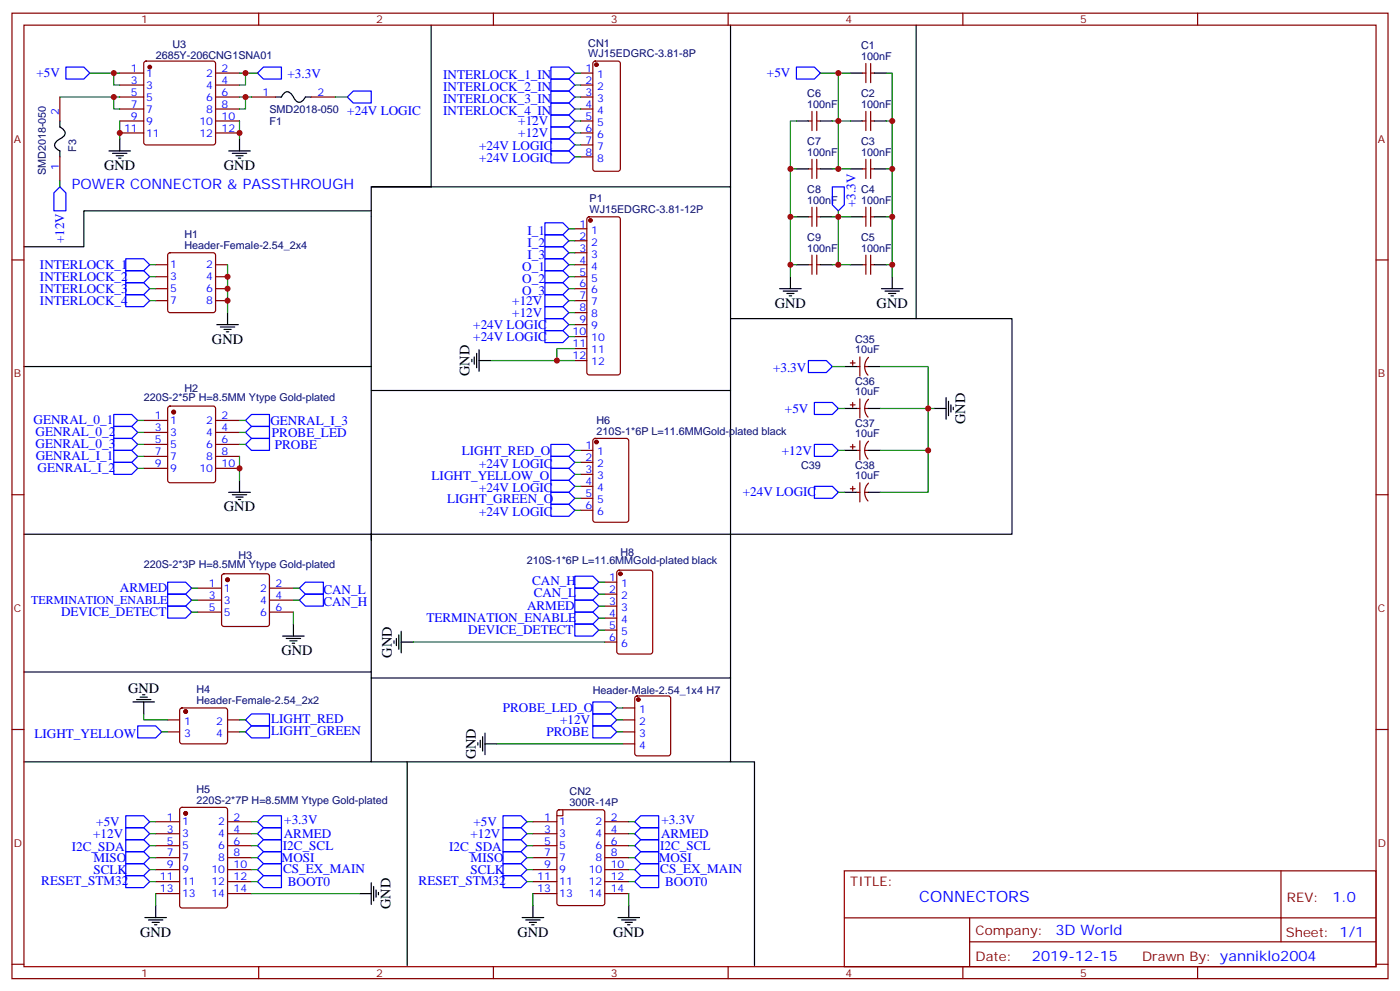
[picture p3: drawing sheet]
<svg xmlns="http://www.w3.org/2000/svg" width="412mm" height="292mm" viewBox="0 0 412 292" stroke-linecap="round" stroke-linejoin="round" font-family="sans-serif">
<g fill="none" stroke="#000" stroke-width=".35">
<path d="M127 7.4v47.6h-17.6v53h-102.3M215.2 7.4v47.6h-105.8M269.9 7.4v86.4h-54.7M17.6 35.6v1.8l.4 .2a1.56 1.56 0 0 1 .6 2.7l-1.4 .9a1.56 1.56 0 0 0-.5 2.7l.9 .6v1.7M81.1 28.6h1.8l.6-1a1.56 1.56 0 0 1 2.7 .6l.2 .3a2.13 2.13 0 0 0 2.2 1.5l1.4-1.4h1.7M234.6 35.6h3.5M241.7 35.6h3.5M250.5 21.5h3.5M250.5 35.6h3.5M257.5 21.5h3.6M257.5 35.6h3.6M32.1 44.5h6.4"/>
<path d="M33.2 45.2h4.2M34.2 45.9h2.1M34.9 46.6h.7M35.3 40.9v3.6M67.4 44.5h6.3M68.4 45.2h4.3M69.5 45.9h2.1M70.2 46.6h.7M70.6 40.9v3.6M215.2 55v60h-105.8M234.6 49.7h3.5M241.7 49.7h3.5"/>
<path d="M250.5 49.7h3.5M257.5 49.7h3.6M109.4 62.1h-84.7v10.6h-17.6M234.6 63.9h3.5M234.6 78h3.5M241.7 63.9h3.5M241.7 78h3.5M250.5 63.9h3.5M250.5 78h3.5M257.5 63.9h3.6M257.5 78h3.6M63.9 95.6h6.3"/>
<path d="M64.9 96.3h4.2M66 97h2.1M66.7 97.7h.7M67 92.1v3.5M229.7 85h6.3M230.7 85.7h4.2M231.8 86.4h2.1M232.5 87.1h.7M232.8 81.5v3.5M259.6 85h6.4M260.7 85.7h4.2M261.8 86.4h2.1"/>
<path d="M262.5 87.1h.7M262.8 81.5v3.5M269.9 93.8h28.2v63.5h-82.9v42.4h-105.8M109.4 108v49.3h-102.3M139 105.8v.7M139.7 105.1v2.1M140.4 104.1v4.2M141.1 106.2h3.5M141.1 103v6.4M215.2 115v42.3h-105.8v1.8M248.7 108h3.5M255.8 108h3.5"/>
<path d="M278.7 117.1v6.4M279.4 118.2v4.2M280.1 119.2v2.2M280.8 119.9v.8M248.7 120.3h3.5M248.7 132.6h3.5M255.8 120.3h3.5M255.8 132.6h3.5M275.2 120.3h3.5M67.4 145h6.3M68.4 145.7h4.3M69.5 146.4h2.1"/>
<path d="M70.2 147.1h.7M70.6 141.5v3.5M109.4 157.3v40.6h-102.3M248.7 145h3.5M255.8 145h3.5M83.3 187.3h6.3M84.3 188h4.2M85.4 188.7h2.1M86.1 189.4h.7M86.4 183.8v3.5M109.4 197.9v26.5h-102.3M116.1 188.7v.7"/>
<path d="M116.8 188v2.1M117.5 187v4.2M118.2 189.1h3.5M118.2 185.9v6.4M215.2 199.7v24.7h-105.8M39.2 206.7h6.3M40.2 206h4.2M41.3 205.3h2.1M42 204.6h.7M42.3 206.7v3.6M140.8 218.7v.7M141.5 218v2.1"/>
<path d="M142.2 217v4.2M142.9 219.1h3.5M142.9 215.9v6.3M119.9 224.4v59.9M215.2 224.4h7v59.9M109.4 260v6.3M42.7 270.2h6.3M43.7 270.9h4.3M44.8 271.6h2.1M45.5 272.3h.7M45.9 266.7v3.5M105.8 263.2h3.6"/>
<path d="M110.1 261.1v4.2M110.8 262.1v2.1M111.5 262.8v.7M153.8 270.2h6.4M154.9 270.9h4.2M155.9 271.6h2.1M156.6 272.3h.7M157 266.7v3.5M182 270.2h6.4M183.1 270.9h4.2M184.1 271.6h2.2M184.9 272.3h.7"/>
<path d="M185.2 266.7v3.5"/>
</g>
<g fill="none" stroke="#870000" stroke-width=".35">
<path d="M3.5 3.9h405.4v284.3h-405.4zM7.1 7.4h398.2v277.3h-398.2zM42.6 18.2l.4-.2h19.8l.5 .2 .2 .5v23.3l-.2 .5-.5 .2h-19.8l-.5-.2-.2-.5v-23.3zM76.2 3.9v3.5M145.3 3.9v3.5M174.9 18.2l.4-.2h6.7l.7 .4v31.3l-.2 .5-.5 .2h-6.7l-.5-.2-.2-.5v-31zM214.5 3.9v3.5M255.1 18.7v5.6M256.5 18.7v5.6M283.6 3.9v3.5M352.8 3.9v3.5M17.6 28.6v7"/>
<path d="M35.3 21.5h7M35.3 25h7M35.3 28.6h7M35.3 32.1h7M35.3 35.6h7M35.3 39.2h7M63.5 21.5h7.1M63.5 25h7.1M63.5 28.6h7.1M63.5 32.1h7.1M63.5 35.6h7.1M63.5 39.2h7.1"/>
<path d="M74.1 28.6h7M91.7 28.6h7.1M171.1 21.5h3.5M171.1 25h3.5M171.1 28.6h3.5M171.1 32.1h3.5M171.1 35.6h3.5M171.1 39.2h3.5M238.1 35.6h1.1M239.2 32.8v5.7M240.6 35.6h1.1M240.6 32.8v5.7"/>
<path d="M254 21.5h1.1M254 35.6h1.1M255.1 32.8v5.7M256.5 21.5h1M256.5 35.6h1M256.5 32.8v5.7M17.6 46.2v7.1M171.1 42.7h3.5M171.1 46.2h3.5M238.1 49.7h1.1M239.2 46.9v5.7M240.6 49.7h1.1"/>
<path d="M240.6 46.9v5.7M254 49.7h1.1M255.1 46.9v5.7M256.5 46.9v5.7M256.5 49.7h1M3.5 76.6h3.6M45.9 78h3.5M49.6 74.6l.5-.2h12.7l.5 .2 .2 .5v16.3l-.2 .5-.5 .2h-12.7l-.5-.3-.2-.4v-16.3zM63.5 78h3.5M169.3 78h3.6M169.3 67.4h3.6M169.3 70.9h3.6"/>
<path d="M169.3 74.4h3.6M173.1 64.1l.5-.2h8.4l.5 .2 .2 .5v45.1l-.2 .5-.5 .2h-8.4l-.5-.2-.2-.5v-45.1zM238.1 78h1.1M238.1 63.9h1.1M239.2 61v5.7M239.2 75.1v5.7M240.6 78h1.1M240.6 63.9h1.1M240.6 61v5.7M240.6 75.1v5.7M254 78h1.1M254 63.9h1.1"/>
<path d="M255.1 61v5.7M255.1 75.1v5.7M256.5 78h1M256.5 61v5.7M256.5 75.1v5.7M256.5 63.9h1M405.3 76.6h3.6M45.9 81.5h3.5M45.9 85h3.5M45.9 88.5h3.5M63.5 81.5h3.5M63.5 85h3.5"/>
<path d="M63.5 88.5h3.5M169.3 81.5h3.6M169.3 85h3.6M169.3 88.5h3.6M169.3 92.1h3.6M169.3 95.6h3.6M169.3 99.1h3.6M49.6 119.8l.5-.2h12.7l.6 .4 .1 21.5-.5 .6-12.9 .1-.7-.5v-21.4zM169.3 102.7h3.6M169.3 106.2h3.6M250.5 106.9h1.4M250.5 119.2h1.4"/>
<path d="M251.2 106.2v1.4M251.2 118.5v1.4M252.2 108h1.1M253.3 105.1v5.7M253.3 117.5v5.6M254.7 108h1.1M255.8 105.2a3.8 3.8 0 0 0-.1 5.3M255.8 117.6a3.8 3.8 0 0 0-.1 5.2M42.3 123.8h7.1M42.3 127.4h7.1M42.3 130.9h7.1M42.3 134.4h7.1"/>
<path d="M42.3 137.9h7.1M63.5 123.8h7.1M63.5 127.4h7.1M63.5 130.9h7.1M63.5 134.4h7.1M63.5 137.9h7.1M171.1 132.6h3.5M171.1 136.2h3.5M171.1 139.7h3.5M174.9 129.3l.4-.2h9.2l.7 .4v23.6l-.5 .7h-9.4l-.6-.5-.1-23.5zM250.5 131.6h1.4M251.2 130.9v1.4"/>
<path d="M252.2 120.3h1.1M252.2 132.6h1.1M253.3 129.8v5.7M254.7 120.3h1.1M254.7 132.6h1.1M255.8 129.9a3.8 3.8 0 0 0-.1 5.3M3.5 145.7h3.6M171.1 143.2h3.5M171.1 146.8h3.5M171.1 150.3h3.5M250.5 143.9h1.4M251.2 143.2v1.4"/>
<path d="M252.2 145h1.1M253.3 142.2v5.6M254.7 145h1.1M255.8 142.3a3.8 3.8 0 0 0-.1 5.2M405.3 145.7h3.6M58.2 173.2h7.1M58.2 176.7h7.1M65.5 169.2l.5-.2h12.7l.5 .2 .2 .5v14.1l-.3 .5-.4 .2h-12.7l-.5-.2-.2-.5v-14.1zM79.4 173.2h7M79.4 176.7h7M178.2 171.4h3.5M178.2 175h3.5"/>
<path d="M178.2 178.5h3.5M181.9 168.1l.5-.2h9.2l.6 .5 .1 23.5-.5 .7h-9.4l-.7-.4v-23.6zM58.2 180.3h7.1M79.4 180.3h7M178.2 182h3.5M178.2 185.6h3.5M178.2 189.1h3.5M3.5 214.8h3.6M49.4 212h3.5M49.4 215.5h3.5M53.2 208.7l.4-.2h12.7l.5 .2 .2 .5v9.4l-.7 .5-13-.1-.4-.6v-9.2zM67 212h3.6"/>
<path d="M67 215.5h3.6M183.4 212h3.6M183.4 215.5h3.6M183.4 208.5h3.6M183.4 219.1h3.6M187.2 205.2l.5-.2h9.1l.7 .4 .1 16.5-.5 .6-9.4 .1-.7-.5v-16.4zM405.3 214.8h3.6M53.2 238l.4-.2h12.7l.7 .4v28.5l-.4 .7h-13l-.6-.5-.1-28.4zM164.3 238.7l.4-.2h12.7l.7 .4 .1 27.1-.5 .6-13 .1-.6-.5-.1-27zM165.8 238.5v1.7h-1.8M45.9 242h7M45.9 245.5h7"/>
<path d="M45.9 249.1h7M45.9 252.6h7M45.9 256.1h7M45.9 259.6h7M67 242h7.1M67 245.5h7.1M67 249.1h7.1M67 252.6h7.1M67 256.1h7.1M67 259.6h7.1M157 242h7M157 245.5h7"/>
<path d="M157 249.1h7M157 252.6h7M157 256.1h7M157 259.6h7M178.2 242h7M178.2 245.5h7M178.2 249.1h7M178.2 252.6h7M178.2 256.1h7M178.2 259.6h7M248.7 256.5h156.6v28.2h-156.6zM377.3 256.5v20.9"/>
<path d="M45.9 263.2h7M67 263.2h7.1M157 263.2h7M178.2 263.2h7M248.7 270.3h156.5M285.6 277.4h119.6M285.6 270.3v14.1M3.5 284h3.6M76.2 284.7v3.5M145.3 284.7v3.5M214.5 284.7v3.5M283.6 284.7v3.5"/>
<path d="M352.8 284.7v3.5M405.3 284h3.6"/>
</g>
<g fill="#870000" stroke="#870000" stroke-width=".35">
<circle cx="44.1" cy="19.8" r=".53"/>
<circle cx="51.2" cy="121.4" r=".53"/>
<circle cx="54.7" cy="209.5" r=".53"/>
<circle cx="175.7" cy="19.1" r=".53"/>
<circle cx="173.9" cy="64.9" r=".53"/>
<circle cx="67" cy="170.7" r=".53"/>
<circle cx="54.7" cy="239.5" r=".53"/>
<circle cx="175.7" cy="130.2" r=".53"/>
<circle cx="182.7" cy="169" r=".53"/>
<circle cx="188" cy="206" r=".53"/>
</g>
<g fill="none" stroke="#00f" stroke-width=".35">
<path d="M19.4 19.8h5.3l1.8 1.7-1.8 1.8h-5.3zM162.3 19.8h5.3l1.7 1.7-1.7 1.8h-5.3zM234.6 19.8h5.3l1.8 1.7-1.8 1.8h-5.3zM75.8 21.5l1.8-1.7h5.3v3.5h-5.3zM104.1 26.8h5.3v3.5h-5.3l-1.8-1.7zM162.3 23.3h5.3l1.7 1.7-1.7 1.8h-5.3zM162.3 26.8h5.3l1.7 1.8-1.7 1.7h-5.3zM162.3 30.3h5.3l1.7 1.8-1.7 1.8h-5.3zM162.3 37.4h5.3l1.7 1.8-1.7 1.7h-5.3zM162.3 33.9h5.3l1.7 1.7-1.7 1.8h-5.3zM17.6 55l1.8 1.8v5.3h-3.5v-5.3zM162.3 40.9h5.3l1.7 1.8-1.7 1.8h-5.3z"/>
<path d="M162.3 44.5h5.3l1.7 1.7-1.7 1.8h-5.3zM245.2 55h3.5v5.3l-1.8 1.8-1.7-1.8zM37 76.2h5.3l1.8 1.8-1.8 1.7h-5.3zM37 79.7h5.3l1.8 1.8-1.8 1.8h-5.3zM160.5 65.6h5.3l1.8 1.8-1.8 1.7h-5.3zM160.5 69.1h5.3l1.8 1.8-1.8 1.8h-5.3zM160.5 72.7h5.3l1.8 1.7-1.8 1.8h-5.3zM160.5 76.2h5.3l1.8 1.8-1.8 1.7h-5.3zM160.5 79.7h5.3l1.8 1.8-1.8 1.8h-5.3zM37 83.3h5.3l1.8 1.7-1.8 1.8h-5.3zM37 86.8h5.3l1.8 1.7-1.8 1.8h-5.3zM160.5 83.3h5.3l1.8 1.7-1.8 1.8h-5.3z"/>
<path d="M160.5 86.8h5.3l1.8 1.7-1.8 1.8h-5.3zM160.5 97.4h5.3l1.8 1.7-1.8 1.8h-5.3zM160.5 93.8h5.3l1.8 1.8-1.8 1.8h-5.3zM160.5 90.3h5.3l1.8 1.8-1.8 1.7h-5.3zM238.1 106.2h5.3l1.8 1.8-1.8 1.7h-5.3zM239.9 118.5h5.3l1.7 1.8-1.7 1.8h-5.3zM33.5 122.1h5.3l1.8 1.7-1.8 1.8h-5.3zM33.5 129.1h5.3l1.8 1.8-1.8 1.7h-5.3zM33.5 125.6h5.3l1.8 1.8-1.8 1.7h-5.3zM33.5 132.6h5.3l1.8 1.8-1.8 1.8h-5.3zM33.5 136.2h5.3l1.8 1.7-1.8 1.8h-5.3zM72.3 123.8l1.8-1.7h5.3v3.5h-5.3z"/>
<path d="M72.3 127.4l1.8-1.8h5.3v3.5h-5.3zM72.3 130.9l1.8-1.8h5.3v3.5h-5.3zM162.3 130.9h5.3l1.7 1.7-1.7 1.8h-5.3zM162.3 137.9h5.3l1.7 1.8-1.7 1.8h-5.3zM162.3 134.4h5.3l1.7 1.8-1.7 1.7h-5.3zM239.9 130.9h5.3l1.7 1.7-1.7 1.8h-5.3zM162.3 145h5.3l1.7 1.8-1.7 1.7h-5.3zM162.3 141.5h5.3l1.7 1.7-1.7 1.8h-5.3zM162.3 148.5h5.3l1.7 1.8-1.7 1.7h-5.3zM239.9 143.2h5.3l1.7 1.8-1.7 1.8h-5.3zM49.4 171.4h5.3l1.7 1.8-1.7 1.8h-5.3zM49.4 175h5.3l1.7 1.7-1.7 1.8h-5.3z"/>
<path d="M49.4 178.5h5.3l1.7 1.8-1.7 1.7h-5.3zM88.2 176.7l1.8-1.7h5.2v3.5h-5.2zM90 171.4h5.2v3.6h-5.2l-1.8-1.8zM169.3 173.2h5.3l1.8 1.8-1.8 1.7h-5.3zM169.3 169.7h5.3l1.8 1.7-1.8 1.8h-5.3zM169.3 176.7h5.3l1.8 1.8-1.8 1.8h-5.3zM169.3 180.3h5.3l1.8 1.7-1.8 1.8h-5.3zM169.3 183.8h5.3l1.8 1.8-1.8 1.7h-5.3zM40.6 213.8h5.3l1.7 1.7-1.7 1.8h-5.3zM72.3 215.5l1.8-1.7h5.3v3.5h-5.3zM72.3 212l1.8-1.7h5.3v3.5h-5.3zM174.6 206.7h5.3l1.8 1.8-1.8 1.8h-5.3z"/>
<path d="M174.6 210.3h5.3l1.8 1.7-1.8 1.8h-5.3zM174.6 213.8h5.3l1.8 1.7-1.8 1.8h-5.3zM37 240.2h5.3l1.8 1.8-1.8 1.8h-5.3zM37 243.8h5.3l1.8 1.7-1.8 1.8h-5.3zM37 247.3h5.3l1.8 1.8-1.8 1.7h-5.3zM37 250.8h5.3l1.8 1.8-1.8 1.8h-5.3zM37 254.4h5.3l1.8 1.7-1.8 1.8h-5.3zM37 257.9h5.3l1.8 1.7-1.8 1.8h-5.3zM75.8 259.6l1.8-1.7h5.3v3.5h-5.3zM75.8 256.1l1.8-1.7h5.3v3.5h-5.3zM75.8 249.1l1.8-1.8h5.3v3.5h-5.3zM75.8 245.5l1.8-1.7h5.3v3.5h-5.3z"/>
<path d="M75.8 252.6l1.8-1.8h5.3v3.6h-5.3zM77.6 240.2h5.3v3.6h-5.3l-1.8-1.8zM148.2 240.2h5.3l1.7 1.8-1.7 1.8h-5.3zM148.2 243.8h5.3l1.7 1.7-1.7 1.8h-5.3zM148.2 247.3h5.3l1.7 1.8-1.7 1.7h-5.3zM148.2 250.8h5.3l1.7 1.8-1.7 1.8h-5.3zM148.2 254.4h5.3l1.7 1.7-1.7 1.8h-5.3zM148.2 257.9h5.3l1.7 1.7-1.7 1.8h-5.3zM187 259.6l1.7-1.7h5.3v3.5h-5.3zM187 256.1l1.7-1.7h5.3v3.5h-5.3zM187 249.1l1.7-1.8h5.3v3.5h-5.3zM187 245.5l1.7-1.7h5.3v3.5h-5.3z"/>
<path d="M187 242l1.7-1.8h5.3v3.6h-5.3zM187 252.6l1.7-1.8h5.3v3.6h-5.3z"/>
</g>
<g fill="none" stroke="#008700" stroke-width=".35">
<path d="M17.6 28.6h17.7M26.5 21.5h8.8M33.5 28.6v3.5h1.8M33.5 21.5v3.5h1.8M35.3 35.6v5.3M70.6 35.6v5.3M70.6 21.5h5.2M70.6 28.6h3.5M72.3 28.6v3.5h-1.7M72.3 21.5v3.5h-1.7M98.8 28.6h3.5M169.3 21.5h1.8"/>
<path d="M169.3 25h1.8M169.3 28.6h1.8M169.3 32.1h1.8M169.3 39.2h1.8M169.3 35.6h1.8M234.6 35.6h-1.8v45.9M241.7 21.5h8.8M245.2 35.6h1.7v14.1h3.6M246.9 21.5v14.1h3.6M261.1 21.5h1.7v60M261.1 35.6h1.7M17.6 53.3v1.7"/>
<path d="M169.3 42.7h1.8M169.3 46.2h1.8M232.8 49.7h1.8M245.2 49.7h1.7M261.1 49.7h1.7M44.1 78h1.8M67 78v14.1M167.6 78h1.7M167.6 67.4h1.7M167.6 70.9h1.7M167.6 74.4h1.7M232.8 78h1.8"/>
<path d="M232.8 63.9h1.8M245.2 78h1.7M246.9 62.1v1.8h-1.7M250.5 63.9h-3.6v14.1h3.6M261.1 78h1.7M261.1 63.9h1.7M44.1 81.5h1.8M44.1 85h1.8M44.1 88.5h1.8M167.6 81.5h1.7M167.6 85h1.7M167.6 88.5h1.7"/>
<path d="M167.6 92.1h1.7M167.6 95.6h1.7M167.6 99.1h1.7M144.6 106.2h24.7M169.3 102.7h-5.3v3.5M245.2 108h3.5M259.3 108h14.1v12.3h-14.1M40.6 123.8h1.7M40.6 130.9h1.7M40.6 127.4h1.7M40.6 134.4h1.7M40.6 137.9h1.7"/>
<path d="M70.6 134.4v7.1M70.6 123.8h1.7M70.6 130.9h1.7M70.6 127.4h1.7M169.3 132.6h1.8M169.3 139.7h1.8M169.3 136.2h1.8M246.9 132.6h1.8M246.9 120.3h1.8M273.4 132.6v12.4h-14.1M275.2 120.3h-1.8v12.3h-14.1M169.3 146.8h1.8"/>
<path d="M169.3 143.2h1.8M169.3 150.3h1.8M246.9 145h1.8M56.4 173.2h1.8M56.4 176.7h1.8M86.4 173.2h1.8M86.4 176.7h1.8M176.4 171.4h1.8M176.4 175h1.8M176.4 178.5h1.8M56.4 180.3h1.8M86.4 180.3v3.5"/>
<path d="M121.7 189.1h56.5M176.4 182h1.8M176.4 185.6h1.8M42.3 210.3v1.7h7.1M47.6 215.5h1.8M70.6 212h1.7M70.6 215.5h1.7M146.4 219.1h37M181.7 212h1.7M181.7 215.5h1.7M181.7 208.5h1.7M44.1 242h1.8"/>
<path d="M44.1 245.5h1.8M44.1 249.1h1.8M44.1 252.6h1.8M44.1 256.1h1.8M44.1 259.6h1.8M74.1 242h1.7M74.1 245.5h1.7M74.1 249.1h1.7M74.1 252.6h1.7M74.1 256.1h1.7M74.1 259.6h1.7M155.2 242h1.8"/>
<path d="M155.2 245.5h1.8M155.2 249.1h1.8M155.2 252.6h1.8M155.2 256.1h1.8M155.2 259.6h1.8M185.2 242h1.8M185.2 245.5h1.8M185.2 249.1h1.8M185.2 252.6h1.8M185.2 256.1h1.8M185.2 259.6h1.8M45.9 263.2v3.5"/>
<path d="M74.1 263.2h31.7M157 263.2v3.5M185.2 263.2v3.5"/>
</g>
<g fill="#c00">
<circle cx="232.8" cy="78" r=".88"/>
<circle cx="262.8" cy="78" r=".88"/>
<circle cx="262.8" cy="49.7" r=".88"/>
<circle cx="70.6" cy="137.9" r=".88"/>
<circle cx="273.4" cy="132.6" r=".88"/>
<circle cx="273.4" cy="120.3" r=".88"/>
<circle cx="246.9" cy="63.9" r=".88"/>
<circle cx="33.5" cy="28.6" r=".88"/>
<circle cx="72.3" cy="28.6" r=".88"/>
<circle cx="164" cy="106.2" r=".88"/>
<circle cx="67" cy="81.5" r=".88"/>
<circle cx="67" cy="85" r=".88"/>
<circle cx="67" cy="88.5" r=".88"/>
<circle cx="35.3" cy="39.2" r=".88"/>
<circle cx="33.5" cy="21.5" r=".88"/>
<circle cx="70.6" cy="39.2" r=".88"/>
<circle cx="246.9" cy="21.5" r=".88"/>
<circle cx="246.9" cy="35.6" r=".88"/>
<circle cx="72.3" cy="21.5" r=".88"/>
<circle cx="262.8" cy="35.6" r=".88"/>
<circle cx="246.9" cy="49.7" r=".88"/>
<circle cx="232.8" cy="49.7" r=".88"/>
<circle cx="232.8" cy="63.9" r=".88"/>
<circle cx="262.8" cy="63.9" r=".88"/>
<circle cx="246.9" cy="78" r=".88"/>
</g>
<text font-size="4.6" fill="#00f" x="270.8" y="265.5">CONNECTORS</text>
<g font-size="4.2">
<text x="30.7" y="50.1">GND</text>
<text x="66" y="50.1">GND</text>
<text x="228.2" y="90.7">GND</text>
<text x="258.2" y="90.7">GND</text>
<text x="62.4" y="101.2">GND</text>
<text x="138.3" y="110.8" transform="rotate(-90 138.3 110.8)">GND</text>
<text x="284.3" y="124.9" transform="rotate(-90 284.3 124.9)">GND</text>
<text x="66" y="150.6">GND</text>
<text x="82.9" y="192.9">GND</text>
<text x="115.4" y="193.7" transform="rotate(-90 115.4 193.7)">GND</text>
<text x="37.8" y="204">GND</text>
<text x="140.1" y="223.7" transform="rotate(-90 140.1 223.7)">GND</text>
<text x="115" y="267.8" transform="rotate(-90 115 267.8)">GND</text>
<text x="41.3" y="275.9">GND</text>
<text x="152.4" y="275.9">GND</text>
<text x="180.6" y="275.9">GND</text>
</g>
<g font-size="4.2" fill="#00f">
<text x="21.2" y="55.8">POWER CONNECTOR &amp; PASSTHROUGH</text>
<text x="392.5" y="265.7">1.0</text>
<text x="310.9" y="275.3">3D World</text>
<text x="304" y="283.1">2019-12-15</text>
</g>
<g font-size="3.9" fill="#00f">
<text x="10.7" y="22.8">+5V</text>
<text x="84.7" y="23.1">+3.3V</text>
<text x="130.5" y="23.3">INTERLOCK_1_IN</text>
<text x="225.9" y="22.8">+5V</text>
<text x="130.5" y="26.8">INTERLOCK_2_IN</text>
<text x="102.3" y="33.7">+24V LOGIC</text>
<text x="130.5" y="30.3">INTERLOCK_3_IN</text>
<text x="130.5" y="33.9">INTERLOCK_4_IN</text>
<text x="152.7" y="40.5">+12V</text>
<text x="152.7" y="36.9">+12V</text>
<text x="141.1" y="44.3">+24V LOGIC</text>
<text x="141.1" y="47.8">+24V LOGIC</text>
<text x="252" y="61.1" transform="rotate(-90 252 61.1)">+3.3V</text>
<text x="18.9" y="71.7" transform="rotate(-90 18.9 71.7)">+12V</text>
<text x="155.4" y="69.1">I_1</text>
<text x="155.4" y="72.7">I_2</text>
<text x="155.4" y="76.2">I_3</text>
<text x="11.8" y="79.2">INTERLOCK_1</text>
<text x="11.8" y="82.8">INTERLOCK_2</text>
<text x="153.8" y="79.7">O_1</text>
<text x="153.8" y="83.3">O_2</text>
<text x="11.8" y="86.3">INTERLOCK_3</text>
<text x="11.8" y="89.8">INTERLOCK_4</text>
<text x="150.9" y="89.9">+12V</text>
<text x="153.8" y="86.8">O_3</text>
<text x="150.9" y="93.4">+12V</text>
<text x="139.4" y="100.3">+24V LOGIC</text>
<text x="139.4" y="96.8">+24V LOGIC</text>
<text x="227.7" y="109.7">+3.3V</text>
<text x="9.9" y="124.8">GENRAL_0_1</text>
<text x="79.7" y="125.3">GENRAL_I_3</text>
<text x="231.2" y="121.6">+5V</text>
<text x="10.5" y="131.9">GENRAL_0_3</text>
<text x="10.5" y="128.4">GENRAL_0_2</text>
<text x="80.1" y="128.6">PROBE_LED</text>
<text x="10.5" y="135.4">GENRAL_I_1</text>
<text x="80.9" y="132.1">PROBE</text>
<text x="136.1" y="133.9">LIGHT_RED_O</text>
<text x="141.1" y="137.8">+24V LOGIC</text>
<text x="230.3" y="134">+12V</text>
<text x="11.1" y="139">GENRAL_I_2</text>
<text x="127.1" y="141.5">LIGHT_YELLOW_O</text>
<text x="131.7" y="148">LIGHT_GREEN_O</text>
<text x="141.1" y="144.8">+24V LOGIC</text>
<text x="218.8" y="146.2">+24V LOGIC</text>
<text x="141.1" y="151.9">+24V LOGIC</text>
<text x="156.7" y="172.2">CAN_H</text>
<text x="35.3" y="174.4">ARMED</text>
<text x="95.2" y="175">CAN_L</text>
<text x="95.2" y="178.5">CAN_H</text>
<text x="155.2" y="179.7">ARMED</text>
<text x="157.2" y="175.7">CAN_L</text>
<text x="18" y="181.5">DEVICE_DETECT</text>
<text x="125.6" y="183.3">TERMINATION_ENABLE</text>
<text x="137.9" y="186.8">DEVICE_DETECT</text>
<text x="148.1" y="209.7">PROBE_LED_O</text>
<text x="79.9" y="212.9">LIGHT_RED</text>
<text x="165" y="213.3">+12V</text>
<text x="10.2" y="217.3">LIGHT_YELLOW</text>
<text x="79.9" y="216.4">LIGHT_GREEN</text>
<text x="161" y="216.9">PROBE</text>
<text x="28.4" y="243.3">+5V</text>
<text x="83.7" y="242.8">+3.3V</text>
<text x="139.5" y="243.3">+5V</text>
<text x="194.9" y="242.8">+3.3V</text>
<text x="21.2" y="250.6">I2C_SDA</text>
<text x="27.4" y="246.8">+12V</text>
<text x="83.3" y="250.3">I2C_SCL</text>
<text x="83.6" y="246.8">ARMED</text>
<text x="132.3" y="250.6">I2C_SDA</text>
<text x="138.6" y="246.8">+12V</text>
<text x="194.5" y="250.3">I2C_SCL</text>
<text x="194.7" y="246.8">ARMED</text>
<text x="27.5" y="253.8">MISO</text>
<text x="27.5" y="257.4">SCLK</text>
<text x="83" y="254">MOSI</text>
<text x="83.4" y="257">CS_EX_MAIN</text>
<text x="138.6" y="253.8">MISO</text>
<text x="138.6" y="257.4">SCLK</text>
<text x="194.1" y="254">MOSI</text>
<text x="194.5" y="257">CS_EX_MAIN</text>
<text x="12.2" y="260.7">RESET_STM32</text>
<text x="84.8" y="260.9">BOOT0</text>
<text x="123.3" y="260.7">RESET_STM32</text>
<text x="195.9" y="260.9">BOOT0</text>
</g>
<g font-size="3.9" fill="#800">
<text x="250.5" y="261.1">TITLE:</text>
<text x="379.1" y="265.7">REV:</text>
<text x="287.4" y="275.3">Company:</text>
<text x="378.7" y="275.9">Sheet: 1/1</text>
<text x="287.4" y="282.9">Date:</text>
<text x="336.4" y="283">Drawn By: yanniklo2004</text>
</g>
<text font-size="3.5" fill="#00f" x="9.2" y="178">TERMINATION_ENABLE</text>
<g font-size="3.2" fill="#800">
<text x="41.6" y="6.9">1</text>
<text x="110.8" y="6.9">2</text>
<text x="179.9" y="6.9">3</text>
<text x="249.1" y="6.9">4</text>
<text x="318.2" y="6.9">5</text>
<text x="4.1" y="42">A</text>
<text x="405.9" y="42">A</text>
<text x="4.1" y="111.1">B</text>
<text x="405.9" y="111.1">B</text>
<text x="4.1" y="180.3">C</text>
<text x="405.9" y="180.3">C</text>
<text x="4.1" y="249.4">D</text>
<text x="405.9" y="249.4">D</text>
<text x="41.6" y="287.7">1</text>
<text x="110.8" y="287.7">2</text>
<text x="179.9" y="287.7">3</text>
<text x="249.1" y="287.7">4</text>
<text x="318.2" y="287.7">5</text>
</g>
<g font-size="3.2" fill="#000080">
<text x="45.9" y="17.4">2685Y-206CNG1SNA01</text>
<text x="50.8" y="14">U3</text>
<text x="173.3" y="16.9">WJ15EDGRC-3.81-8P</text>
<text x="173.3" y="13.7">CN1</text>
<text x="253.7" y="17.6">100nF</text>
<text x="253.7" y="14.5">C1</text>
<text x="237.8" y="28.6">C6</text>
<text x="253.7" y="28.6">C2</text>
<text x="79.4" y="33.3">SMD2018-050</text>
<text x="237.8" y="31.8">100nF</text>
<text x="253.7" y="31.8">100nF</text>
<text x="79.4" y="36.8">F1</text>
<text x="22.5" y="44.7" transform="rotate(-90 22.5 44.7)">F3</text>
<text x="237.8" y="45.9">100nF</text>
<text x="237.8" y="42.7">C7</text>
<text x="253.7" y="45.9">100nF</text>
<text x="253.7" y="42.7">C3</text>
<text x="13.5" y="51.7" transform="rotate(-90 13.5 51.7)">SMD2018-050</text>
<text x="173.7" y="59.6">P1</text>
<text x="237.8" y="60">100nF</text>
<text x="237.8" y="56.9">C8</text>
<text x="253.7" y="60">100nF</text>
<text x="253.7" y="56.9">C4</text>
<text x="173.7" y="62.8">WJ15EDGRC-3.81-12P</text>
<text x="54.3" y="70.2">H1</text>
<text x="237.8" y="71">C9</text>
<text x="253.7" y="71">C5</text>
<text x="54.3" y="73.4">Header-Female-2.54_2x4</text>
<text x="237.8" y="74.1">100nF</text>
<text x="253.7" y="74.1">100nF</text>
<text x="251.9" y="101.1">C35</text>
<text x="251.9" y="104.1">10uF</text>
<text x="251.9" y="113.5">C36</text>
<text x="42.3" y="118">220S-2*5P H=8.5MM Ytype Gold-plated</text>
<text x="54.3" y="115.3">H2</text>
<text x="251.9" y="116.4">10uF</text>
<text x="175.7" y="124.9">H6</text>
<text x="251.9" y="125.8">C37</text>
<text x="175.7" y="128.1">210S-1*6P L=11.6MMGold-plated black</text>
<text x="251.9" y="128.8">10uF</text>
<text x="236" y="138.2">C39</text>
<text x="251.9" y="141.1">10uF</text>
<text x="251.9" y="138.2">C38</text>
<text x="42.3" y="167.4">220S-2*3P H=8.5MM Ytype Gold-plated</text>
<text x="70.2" y="164.7">H3</text>
<text x="155.2" y="166.2">210S-1*6P L=11.6MMGold-plated black</text>
<text x="182.8" y="163.7">H8</text>
<text x="57.9" y="207.4">Header-Female-2.54_2x2</text>
<text x="57.9" y="204.2">H4</text>
<text x="174.6" y="204.4">Header-Male-2.54_1x4 H7</text>
<text x="57.9" y="233.5">H5</text>
<text x="57.9" y="236.7">220S-2*7P H=8.5MM Ytype Gold-plated</text>
<text x="167.8" y="237.4">300R-14P</text>
<text x="167.8" y="234.2">CN2</text>
</g>
<g font-size="3.2" fill="#00f">
<text x="38.6" y="21.2">1</text>
<text x="43" y="22.6">1</text>
<text x="60.8" y="22.6">2</text>
<text x="65.3" y="21.2">2</text>
<text x="172.4" y="21.2">1</text>
<text x="175.9" y="22.9">1</text>
<text x="38.6" y="24.7">3</text>
<text x="38.6" y="28.2">5</text>
<text x="43" y="26.1">3</text>
<text x="43" y="29.6">5</text>
<text x="60.8" y="26.1">4</text>
<text x="60.8" y="29.6">6</text>
<text x="65.3" y="24.7">4</text>
<text x="65.3" y="28.2">6</text>
<text x="77.4" y="28.2">1</text>
<text x="93.5" y="28.2">2</text>
<text x="172.4" y="24.7">2</text>
<text x="172.4" y="28.2">3</text>
<text x="175.9" y="26.5">2</text>
<text x="175.9" y="30">3</text>
<text x="17.3" y="33.9" transform="rotate(-90 17.3 33.9)">2</text>
<text x="38.6" y="31.8">7</text>
<text x="38.6" y="35.3">9</text>
<text x="43" y="33.2">7</text>
<text x="60.8" y="33.2">8</text>
<text x="65.3" y="31.8">8</text>
<text x="65.3" y="35.3">10</text>
<text x="172.4" y="31.8">4</text>
<text x="172.4" y="35.3">5</text>
<text x="175.9" y="33.5">4</text>
<text x="36.5" y="38.8">11</text>
<text x="43" y="36.7">9</text>
<text x="43" y="40.2">11</text>
<text x="58.8" y="36.7">10</text>
<text x="58.8" y="40.2">12</text>
<text x="65.3" y="38.8">12</text>
<text x="172.4" y="38.8">6</text>
<text x="175.9" y="37">5</text>
<text x="175.9" y="40.6">6</text>
<text x="172.4" y="42.3">7</text>
<text x="172.4" y="45.9">8</text>
<text x="175.9" y="44.1">7</text>
<text x="175.9" y="47.6">8</text>
<text x="17.3" y="50" transform="rotate(-90 17.3 50)">1</text>
<text x="170.7" y="67">1</text>
<text x="170.7" y="70.6">2</text>
<text x="174.2" y="68.8">1</text>
<text x="170.7" y="74.1">3</text>
<text x="170.7" y="77.6">4</text>
<text x="174.2" y="72.3">2</text>
<text x="174.2" y="75.8">3</text>
<text x="50.1" y="79">1</text>
<text x="50.1" y="82.6">3</text>
<text x="60.8" y="79">2</text>
<text x="60.8" y="82.6">4</text>
<text x="170.7" y="81.1">5</text>
<text x="174.2" y="79.4">4</text>
<text x="174.2" y="82.9">5</text>
<text x="50.1" y="86.1">5</text>
<text x="50.1" y="89.6">7</text>
<text x="60.8" y="86.1">6</text>
<text x="60.8" y="89.6">8</text>
<text x="170.7" y="84.7">6</text>
<text x="170.7" y="88.2">7</text>
<text x="174.2" y="86.4">6</text>
<text x="174.2" y="90">7</text>
<text x="170.7" y="91.7">8</text>
<text x="170.7" y="95.2">9</text>
<text x="174.2" y="93.5">8</text>
<text x="168.7" y="98.8">10</text>
<text x="174.2" y="97">9</text>
<text x="174.2" y="100.5">10</text>
<text x="168.7" y="102.3">11</text>
<text x="168.7" y="105.8">12</text>
<text x="174.2" y="104.1">11</text>
<text x="174.2" y="107.6">12</text>
<text x="45.6" y="123.5">1</text>
<text x="50.1" y="124.9">1</text>
<text x="60.8" y="124.9">2</text>
<text x="65.3" y="123.5">2</text>
<text x="45.6" y="127">3</text>
<text x="45.6" y="130.5">5</text>
<text x="50.1" y="128.4">3</text>
<text x="50.1" y="131.9">5</text>
<text x="60.8" y="128.4">4</text>
<text x="60.8" y="131.9">6</text>
<text x="65.3" y="127">4</text>
<text x="65.3" y="130.5">6</text>
<text x="45.6" y="134.1">7</text>
<text x="45.6" y="137.6">9</text>
<text x="50.1" y="135.5">7</text>
<text x="60.8" y="135.5">8</text>
<text x="65.3" y="134.1">8</text>
<text x="65.3" y="137.6">10</text>
<text x="172.4" y="132.3">1</text>
<text x="172.4" y="135.8">2</text>
<text x="175.9" y="134.1">1</text>
<text x="175.9" y="137.6">2</text>
<text x="50.1" y="139">9</text>
<text x="58.8" y="139">10</text>
<text x="172.4" y="139.3">3</text>
<text x="172.4" y="142.9">4</text>
<text x="175.9" y="141.1">3</text>
<text x="172.4" y="146.4">5</text>
<text x="172.4" y="149.9">6</text>
<text x="175.9" y="144.6">4</text>
<text x="175.9" y="148.2">5</text>
<text x="175.9" y="151.7">6</text>
<text x="61.5" y="172.9">1</text>
<text x="81.1" y="172.9">2</text>
<text x="179.5" y="171.1">1</text>
<text x="183" y="172.9">1</text>
<text x="61.5" y="176.4">3</text>
<text x="61.5" y="179.9">5</text>
<text x="66" y="174.3">1</text>
<text x="66" y="177.8">3</text>
<text x="76.7" y="174.3">2</text>
<text x="76.7" y="177.8">4</text>
<text x="81.1" y="176.4">4</text>
<text x="81.1" y="179.9">6</text>
<text x="179.5" y="174.6">2</text>
<text x="179.5" y="178.2">3</text>
<text x="183" y="176.4">2</text>
<text x="183" y="179.9">3</text>
<text x="66" y="181.3">5</text>
<text x="76.7" y="181.3">6</text>
<text x="179.5" y="181.7">4</text>
<text x="179.5" y="185.2">5</text>
<text x="183" y="183.4">4</text>
<text x="179.5" y="188.7">6</text>
<text x="183" y="187">5</text>
<text x="183" y="190.5">6</text>
<text x="188.3" y="209.9">1</text>
<text x="54.2" y="213.4">1</text>
<text x="63.7" y="213.4">2</text>
<text x="188.3" y="213.4">2</text>
<text x="54.2" y="217">3</text>
<text x="63.7" y="217">4</text>
<text x="188.3" y="217">3</text>
<text x="188.3" y="220.5">4</text>
<text x="49.1" y="241.7">1</text>
<text x="49.1" y="245.2">3</text>
<text x="53.6" y="243.1">1</text>
<text x="64.3" y="243.1">2</text>
<text x="68.8" y="241.7">2</text>
<text x="68.8" y="245.2">4</text>
<text x="160.3" y="241.7">1</text>
<text x="160.3" y="245.2">3</text>
<text x="164.7" y="243.1">1</text>
<text x="175.4" y="243.1">2</text>
<text x="179.9" y="241.7">2</text>
<text x="179.9" y="245.2">4</text>
<text x="49.1" y="248.7">5</text>
<text x="53.6" y="246.6">3</text>
<text x="53.6" y="250.1">5</text>
<text x="64.3" y="246.6">4</text>
<text x="64.3" y="250.1">6</text>
<text x="68.8" y="248.7">6</text>
<text x="160.3" y="248.7">5</text>
<text x="164.7" y="246.6">3</text>
<text x="164.7" y="250.1">5</text>
<text x="175.4" y="246.6">4</text>
<text x="175.4" y="250.1">6</text>
<text x="179.9" y="248.7">6</text>
<text x="49.1" y="252.2">7</text>
<text x="49.1" y="255.8">9</text>
<text x="53.6" y="253.6">7</text>
<text x="53.6" y="257.2">9</text>
<text x="62.3" y="257.2">10</text>
<text x="64.3" y="253.6">8</text>
<text x="68.8" y="252.2">8</text>
<text x="68.8" y="255.8">10</text>
<text x="160.3" y="252.2">7</text>
<text x="160.3" y="255.8">9</text>
<text x="164.7" y="253.6">7</text>
<text x="164.7" y="257.2">9</text>
<text x="173.4" y="257.2">10</text>
<text x="175.4" y="253.6">8</text>
<text x="179.9" y="252.2">8</text>
<text x="179.9" y="255.8">10</text>
<text x="47.1" y="259.3">11</text>
<text x="47.1" y="262.8">13</text>
<text x="53.6" y="260.7">11</text>
<text x="62.3" y="260.7">12</text>
<text x="68.8" y="259.3">12</text>
<text x="68.8" y="262.8">14</text>
<text x="158.2" y="259.3">11</text>
<text x="158.2" y="262.8">13</text>
<text x="164.7" y="260.7">11</text>
<text x="173.4" y="260.7">12</text>
<text x="179.9" y="259.3">12</text>
<text x="179.9" y="262.8">14</text>
<text x="53.6" y="264.2">13</text>
<text x="62.3" y="264.2">14</text>
<text x="164.7" y="264.2">13</text>
<text x="173.4" y="264.2">14</text>
</g>
</svg>
